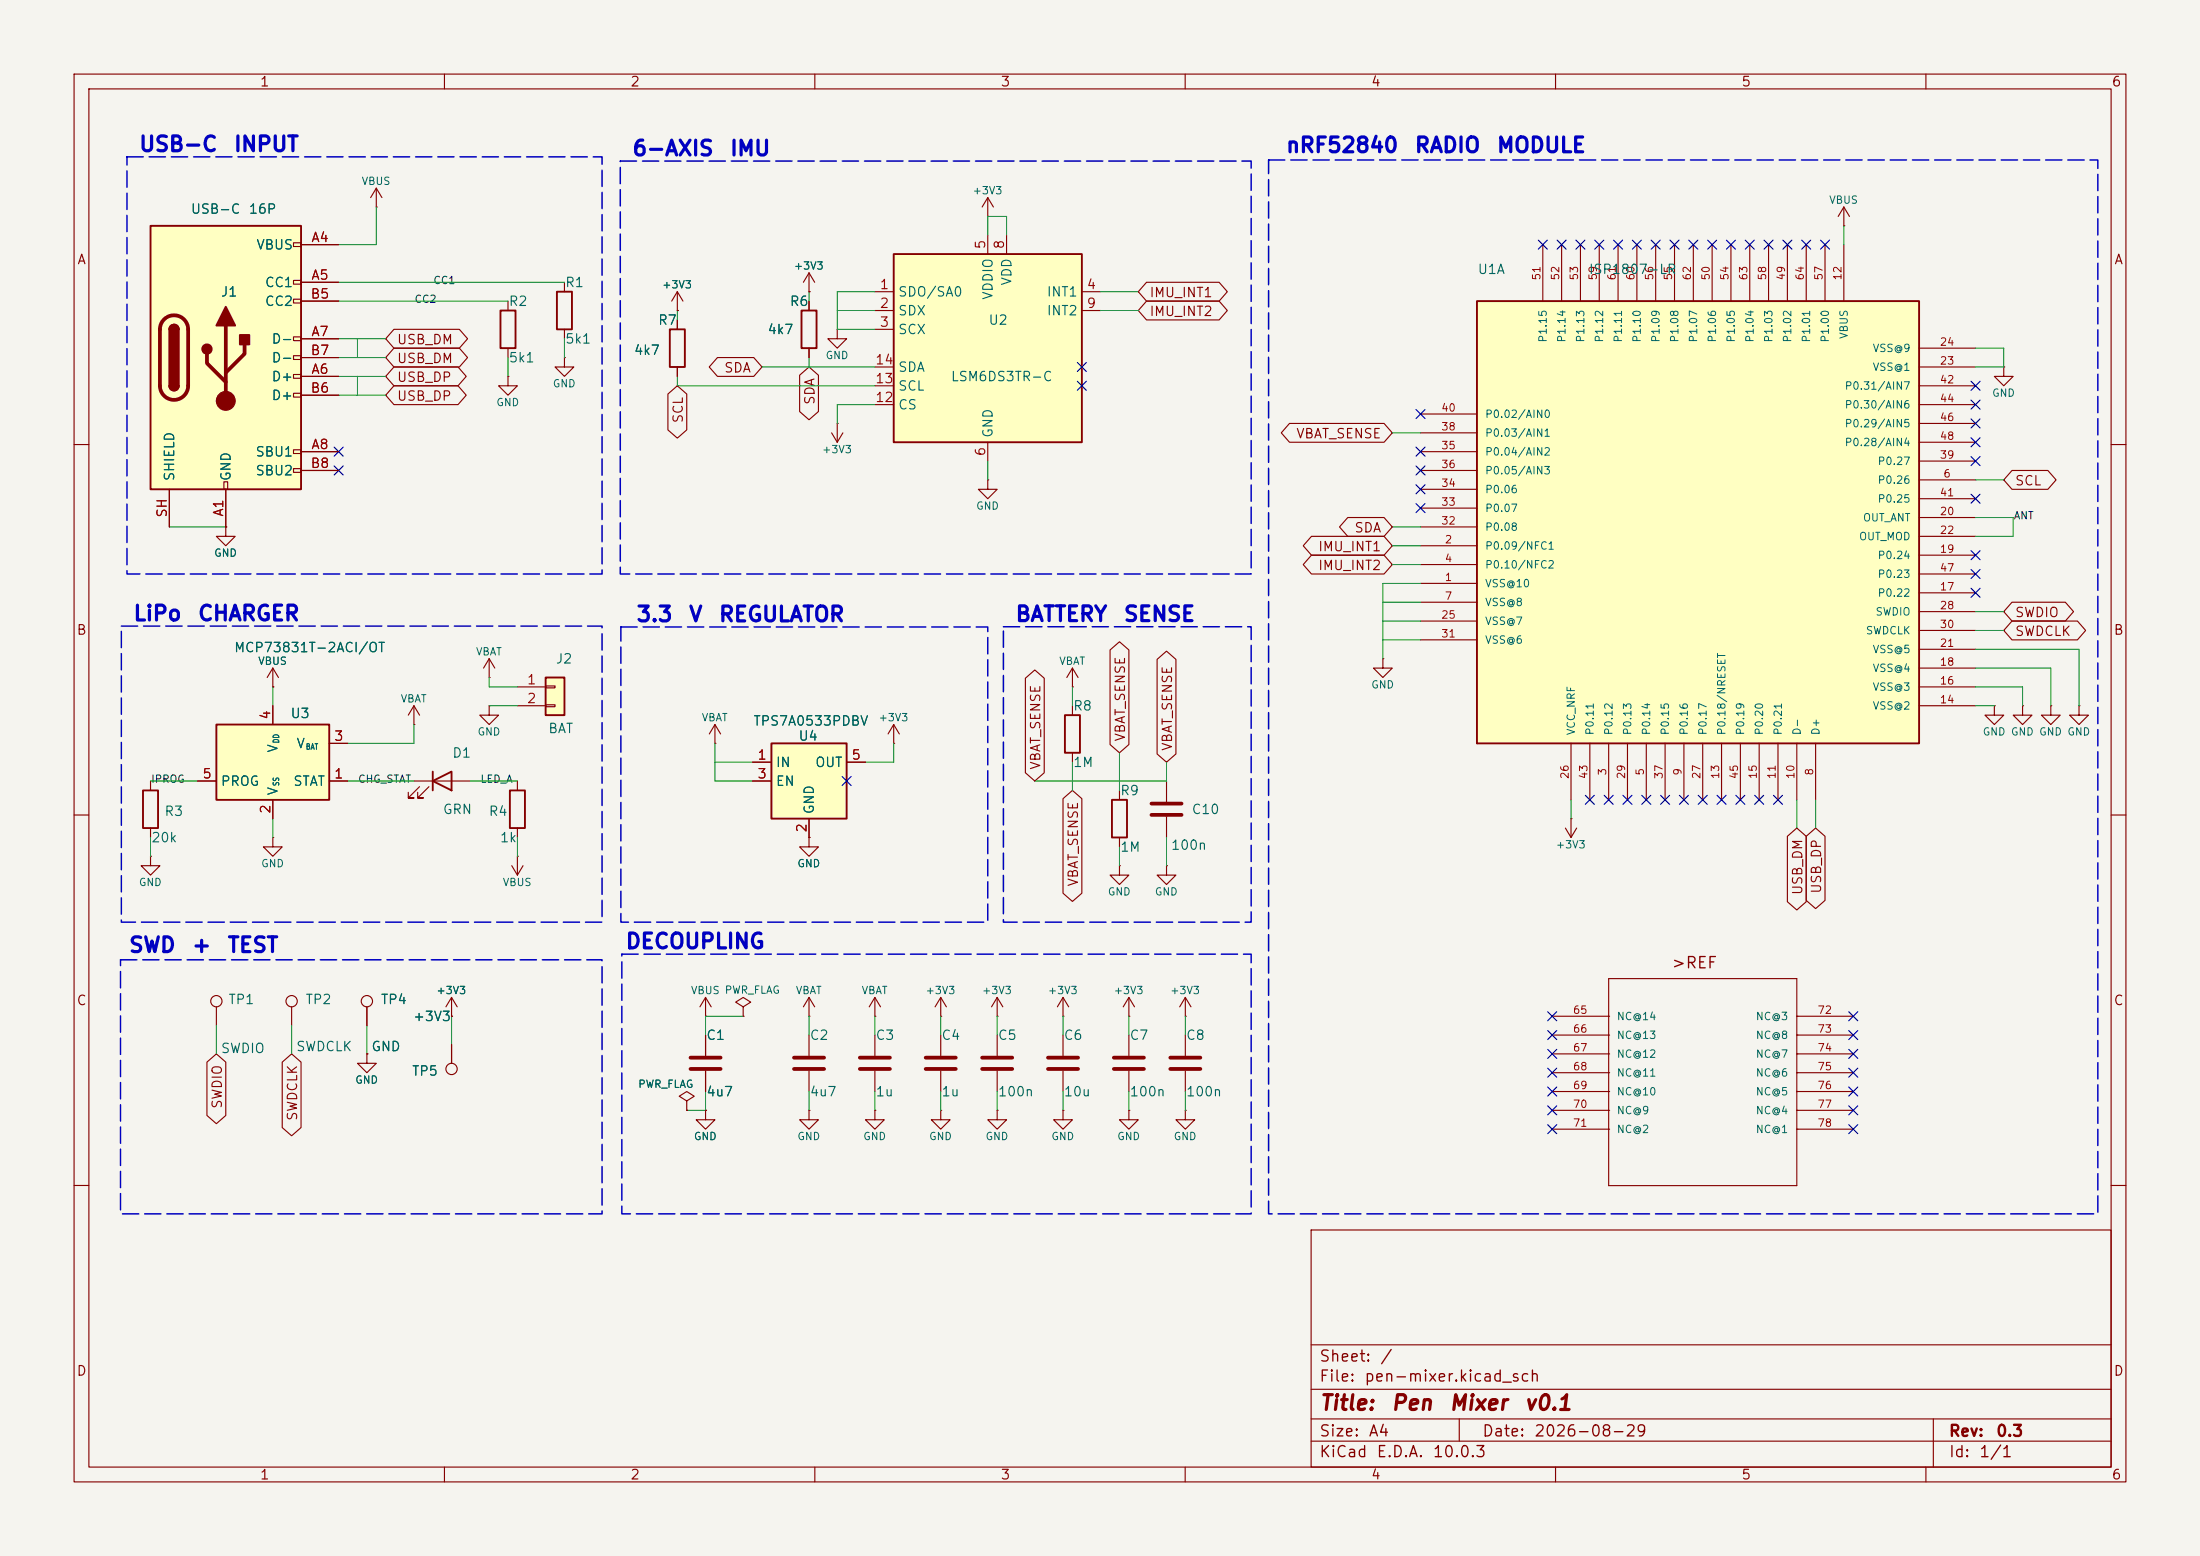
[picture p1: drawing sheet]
<svg xmlns="http://www.w3.org/2000/svg" width="297mm" height="210mm" viewBox="0 0 297 210" stroke-linecap="round" stroke-linejoin="round" font-family="sans-serif">
<path d="M0 0h297v210h-297z" fill="#f5f4ef" stroke="#f5f4ef" stroke-width=".14"/>
<g fill="none" stroke="#840000" stroke-width=".15">
<path d="M10 10h277v190h-277zM12 12h273v186h-273zM60 10v2M110 10v2M160 10v2M210 10v2M260 10v2M10 60h2M285 60h2M66 91.4h.1M66 88.9l-.7 1.3M66 88.9l.8 1.3"/>
<path d="M66 88.9v2.5M120.6 97.8l-.7 1.3M120.6 97.8l.8 1.3M120.6 97.8v2.5M10 110h2M55.9 105.4h7.6M56.6 106.2l-1.5 1.5h.8h-.8v-.8M57.9 106.2l-1.5 1.5h.7h-.7v-.8M69.1 116.8l.7 1.3M69.8 115.6h.1M69.8 105.4v1.3M69.8 111.8v1.2"/>
<path d="M69.8 115.6v2.5M70.6 116.8l-.8 1.3M120.6 100.3h.1M285 110h2M29.2 135.9v2.5M39.4 135.9v2.5M118.1 137.2h.1M118.1 134.6l-.8 1.3M118.1 134.6l.8 1.3M118.1 134.6v2.6M10 160h2M177 166h108v32h-108z"/>
<path d="M285 160h2M60 198v2M110 198v2M160 198v2M177 194.5h108M177 191.5h108M177 187.5h108M177 181.5h108M197 191.5v3M210 198v2M260 198v2M261 191.5v6.5"/>
<circle cx="29.2" cy="135.1" r=".76"/>
<circle cx="39.4" cy="135.1" r=".76"/>
</g>
<path d="M58.4 105.4l2.6-1.3v2.6zM58.4 104.1v2.6M68.8 106.7h2.1v5.1h-2.1z" fill="none" stroke="#840000" stroke-width=".25"/>
<path d="M73.7 91.4h2.5v5.1h-2.5z" fill="#ffffc2"/>
<path d="M73.7 91.4h2.5v5.1h-2.5z" fill="none" stroke="#840000" stroke-width=".25"/>
<g fill="none" stroke="#840000" stroke-width=".15">
<path d="M248.9 30.5h.1M248.9 27.9l-.7 1.3M248.9 27.9l.8 1.3M248.9 27.9v2.6M55.9 97.8h.1M55.9 95.3l-.8 1.2M55.9 95.3l.7 1.2M55.9 95.3v2.5M66 95.3v1.2h1.3l-1.3 1.3-1.2-1.3h1.2M66 95.3h.1M69.8 92.7h3.9M69.8 95.3h3.9"/>
<path d="M73.7 92.6h1.2v.2h-1.2zM73.7 95.1h1.2v.3h-1.2z"/>
</g>
<path d="M199.4 40.6h59.7v59.7h-59.7z" fill="#ffffc2"/>
<path d="M199.4 40.6h59.7v59.7h-59.7zM19.3 106.7h2v5.1h-2z" fill="none" stroke="#840000" stroke-width=".25"/>
<g fill="none" stroke="#840000" stroke-width=".15">
<path d="M208.3 33v7.6M210.8 33v7.6M213.4 33v7.6M215.9 33v7.6M218.4 33v7.6M221 33v7.6M223.5 33v7.6M226.1 33v7.6M228.6 33v7.6M231.1 33v7.6M233.7 33v7.6M236.2 33v7.6"/>
<path d="M238.8 33v7.6M241.3 33v7.6M243.8 33v7.6M246.4 33v7.6M248.9 33v7.6M191.8 58.4h7.6M191.8 55.9h7.6M259.1 49.5h7.6M259.1 47h7.6M259.1 52.1h7.6M259.1 54.6h7.6M259.1 57.2h7.6"/>
<path d="M259.1 59.7h7.6M191.8 78.7h7.6M191.8 73.7h7.6M191.8 76.2h7.6M191.8 71.1h7.6M191.8 68.6h7.6M191.8 66h7.6M191.8 61h7.6M191.8 63.5h7.6M259.1 64.8h7.6M259.1 74.9h7.6M259.1 69.9h7.6"/>
<path d="M259.1 72.4h7.6M259.1 62.2h7.6M259.1 67.3h7.6M259.1 77.5h7.6M36.8 92.7h.1M36.8 90.2l-.7 1.2M36.8 90.2l.8 1.2M36.8 90.2v2.5M191.8 81.3h7.6M191.8 83.8h7.6M191.8 86.4h7.6M259.1 95.3h7.6"/>
<path d="M259.1 92.7h7.6M259.1 80h7.6M259.1 90.2h7.6M259.1 87.6h7.6M259.1 82.6h7.6M259.1 85.1h7.6M20.3 115.6v1.2h1.3l-1.3 1.3-1.3-1.3h1.3M20.3 115.6h.1M20.3 105.4v1.3M20.3 111.8v1.2M36.8 113v1.3h1.3l-1.3 1.3-1.2-1.3h1.2M36.8 113h.1"/>
<path d="M212.1 100.3v7.7M214.6 100.3v7.7M217.2 100.3v7.7M219.7 100.3v7.7M222.2 100.3v7.7M224.8 100.3v7.7M227.3 100.3v7.7M229.9 100.3v7.7M232.4 100.3v7.7M234.9 100.3v7.7M237.5 100.3v7.7M240 100.3v7.7"/>
<path d="M242.6 100.3v7.7M245.1 100.3v7.7"/>
</g>
<path d="M29.2 97.8h15.2v10.2h-15.2z" fill="#ffffc2"/>
<path d="M90.4 44.5h2.1v5h-2.1zM108.2 41.9h2v5.1h-2zM29.2 97.8h15.2v10.2h-15.2z" fill="none" stroke="#840000" stroke-width=".25"/>
<g fill="none" stroke="#840000" stroke-width=".15">
<path d="M91.4 39.4v2.5M91.4 39.4l-.7 1.2M91.4 39.4l.8 1.2M109.2 39.4h.1M109.2 36.8v2.6M109.2 36.8l-.7 1.3M109.2 36.8l.8 1.3M91.4 41.9h.1M91.4 43.2v1.3M91.4 49.5v1.3M109.2 40.6v1.3M109.2 47v1.3"/>
<path d="M112.3 58.4l.7 1.3M113 44.5v1.2h1.3l-1.3 1.3-1.2-1.3h1.2M113 44.5h.1M113 57.2h.1M113 57.2v2.5M113.8 58.4l-.8 1.3M270.5 49.5v1.3h1.3l-1.3 1.3-1.3-1.3h1.3M270.5 49.5h.1M133.3 64.8v1.2h1.3l-1.3 1.3-1.2-1.3h1.2M133.3 64.8h.1M36.8 95.3v2.5M186.7 88.9v1.3h1.3l-1.3 1.2-1.3-1.2h1.3"/>
<path d="M186.7 88.9h.1M269.2 95.3v1.2h1.3l-1.3 1.3-1.2-1.3h1.2M269.2 95.3h.1M273 95.3v1.2h1.3l-1.3 1.3-1.2-1.3h1.2M273 95.3h.1M280.7 95.3v1.2h1.2l-1.2 1.3-1.3-1.3h1.3M280.7 95.3h.1M26.7 105.4h2.5M36.8 108v2.5M44.4 105.4h2.6M44.4 100.3h2.6M61 137.2h.1"/>
<path d="M61 134.6l-.8 1.3M61 134.6l.7 1.3M61 134.6v2.6M61 141v2.5"/>
<circle cx="61" cy="144.3" r=".76"/>
</g>
<path d="M120.6 34.3h25.4v25.4h-25.4z" fill="#ffffc2"/>
<path d="M75.2 39.4h2v5.1h-2zM120.6 34.3h25.4v25.4h-25.4zM67.6 41.9h2v5.1h-2z" fill="none" stroke="#840000" stroke-width=".25"/>
<g fill="none" stroke="#840000" stroke-width=".15">
<path d="M50.8 27.9h.1M50.8 25.4l-.8 1.3M50.8 25.4l.8 1.3M50.8 25.4v2.5M76.2 38.1v1.3M118.1 39.4h2.5M133.3 29.2h.1M133.3 26.7v2.5M133.3 31.8v2.5M133.3 26.7l-.7 1.2M133.3 26.7l.8 1.2M135.9 31.8v2.5"/>
<path d="M146 39.4h2.6M68.6 50.8v1.3h1.2l-1.2 1.2-1.3-1.2h1.3M68.6 50.8h.1M68.6 40.6v1.3M68.6 47v1.3M76.2 48.3v1.2h1.3l-1.3 1.3-1.3-1.3h1.3M76.2 48.3h.1M76.2 44.5v1.2M118.1 41.9h2.5M118.1 44.5h2.5M118.1 54.6h2.5M118.1 52.1h2.5"/>
<path d="M118.1 49.5h2.5M133.3 59.7v2.5M146 41.9h2.6M30.5 71.1v1.3h1.2l-1.2 1.3-1.3-1.3h1.3M30.5 71.1h.1M276.9 95.3v1.2h1.2l-1.2 1.3-1.3-1.3h1.3M276.9 95.3h.1M211.3 111.8l.8 1.2M212.1 110.5h.1M212.1 110.5v2.5M212.9 111.8l-.8 1.2M49.5 135.9v2.5"/>
<path d="M109.2 137.2h.1M109.2 134.6l-.7 1.3M109.2 134.6l.8 1.3M109.2 134.6v2.6M127 137.2h.1M127 134.6v2.6M127 139.7v2.8M127 134.6l-.8 1.3M127 134.6l.8 1.3M134.6 137.2h.1M134.6 134.6v2.6M134.6 139.7v2.8"/>
<path d="M134.6 134.6l-.7 1.3M134.6 134.6l.8 1.3M209.5 137.2h7.7M209.5 139.7h7.7M217.2 137.2h.1M217.2 139.7h.1M217.2 132.1h25.4v27.9h-25.4zM242.6 137.2h.1M242.6 139.7h.1M242.6 137.2h7.6M242.6 139.7h7.6M49.5 142.2v1.3h1.3l-1.3 1.3-1.2-1.3h1.2"/>
<path d="M49.5 142.2h.1M127 149.9v1.2h1.3l-1.3 1.3-1.3-1.3h1.3M127 149.9h.1M127 144.5v2.8M134.6 149.9v1.2h1.3l-1.3 1.3-1.3-1.3h1.3M134.6 149.9h.1M134.6 144.5v2.8M209.5 142.2h7.7M209.5 144.8h7.7M209.5 147.3h7.7M209.5 149.9h7.7M209.5 152.4h7.7"/>
<path d="M217.2 142.2h.1M217.2 144.8h.1M217.2 147.3h.1M217.2 149.9h.1M217.2 152.4h.1M242.6 142.2h.1M242.6 144.8h.1M242.6 147.3h.1M242.6 149.9h.1M242.6 152.4h.1M242.6 142.2h7.6M242.6 144.8h7.6"/>
<path d="M242.6 147.3h7.6M242.6 149.9h7.6M242.6 152.4h7.6"/>
<circle cx="49.5" cy="135.1" r=".76"/>
</g>
<path d="M125 142.7h4M125 144.3h4M132.6 142.7h4.1M132.6 144.3h4.1" fill="none" stroke="#840000" stroke-width=".51"/>
<path d="M20.3 30.5h20.3v35.5h-20.3z" fill="#ffffc2"/>
<g fill="none" stroke="#840000" stroke-width=".15">
<path d="M39.6 32.8h1v.5h-1zM39.6 37.8h1v.6h-1zM40.6 33h5.1M40.6 38.1h5.1M39.6 40.4h1v.5h-1zM39.6 45.5h1v.5h-1zM39.6 48h1v.5h-1zM39.6 50.5h1v.6h-1zM39.6 53.1h1v.5h-1zM40.6 50.8h5.1M40.6 45.7h5.1M40.6 40.6h5.1"/>
<path d="M40.6 53.3h5.1M40.6 48.3h5.1M22.9 66v5.1M30.2 65h.5v1h-.5zM30.5 66v5.1M39.6 60.7h1v.5h-1zM39.6 63.2h1v.6h-1zM40.6 61h5.1M40.6 63.5h5.1M96.5 97.8l-.7 1.3M96.5 97.8l.8 1.3M96.5 97.8v2.5"/>
<path d="M144.8 92.7h.1M144.8 90.2l-.8 1.2M144.8 90.2l.7 1.2M144.8 90.2v2.5M144.8 95.3v1.2M96.5 100.3h.1M109.2 113v1.3h1.3l-1.3 1.3-1.3-1.3h1.3M109.2 113h.1M144.8 101.6v1.3M151.1 116.8v1.3h1.3l-1.3 1.3-1.2-1.3h1.2M151.1 116.8h.1M151.1 106.7v1.3"/>
<path d="M151.1 113v1.3M157.5 116.8v1.3h1.2l-1.2 1.3-1.3-1.3h1.3M157.5 116.8h.1M157.5 105.4v2.8M157.5 110.2v2.8M95.2 137.2h.1M95.2 134.6l-.7 1.3M95.2 134.6l.8 1.3M95.2 134.6v2.6M95.2 139.7v2.8M100.3 135.9l1-.6-1-.7-1 .7 1 .6v1.3M100.3 137.2h.1"/>
<path d="M109.2 139.7v2.8M118.1 139.7v2.8M143.5 137.2h.1M143.5 134.6l-.8 1.3M143.5 134.6l.8 1.3M143.5 134.6v2.6M143.5 139.7v2.8M152.4 137.2h.1M152.4 134.6l-.8 1.3M152.4 134.6l.8 1.3M152.4 134.6v2.6M152.4 139.7v2.8"/>
<path d="M160 137.2h.1M160 134.6v2.6M160 139.7v2.8M160 134.6l-.7 1.3M160 134.6l.8 1.3M92.7 148.6l1-.6-1-.7-1 .7 1 .6v1.3M92.7 149.9h.1M95.2 149.9v1.2h1.3l-1.3 1.3-1.2-1.3h1.2M95.2 149.9h.1M95.2 144.5v2.8M109.2 149.9v1.2h1.3l-1.3 1.3-1.3-1.3h1.3M109.2 149.9h.1"/>
<path d="M109.2 144.5v2.8M118.1 149.9v1.2h1.3l-1.3 1.3-1.3-1.3h1.3M118.1 149.9h.1M118.1 144.5v2.8M143.5 149.9v1.2h1.3l-1.3 1.3-1.3-1.3h1.3M143.5 149.9h.1M143.5 144.5v2.8M152.4 149.9v1.2h1.3l-1.3 1.3-1.3-1.3h1.3M152.4 149.9h.1M152.4 144.5v2.8M160 149.9v1.2h1.3l-1.3 1.3-1.3-1.3h1.3M160 149.9h.1"/>
<path d="M160 144.5v2.8"/>
</g>
<path d="M20.3 30.5h20.3v35.5h-20.3zM22.9 44.5a.64 .64 0 0 1 .6-.7 .64 .64 0 0 1 .6 .7M22.9 52.1a.64 .64 0 0 0 .6 .6 .64 .64 0 0 0 .6-.6M143.8 96.5h2v5.1h-2zM150.1 108h2v5h-2z" fill="none" stroke="#840000" stroke-width=".25"/>
<g fill="none" stroke="#840000" stroke-width=".51">
<path d="M22.1 43.1a1.9 1.9 0 0 1 2.1-.4 1.9 1.9 0 0 1 1.2 1.8v7.6a1.91 1.91 0 0 1-1.9 1.9 1.91 1.91 0 0 1-1.9-1.9v-7.6a1.9 1.9 0 0 1 .5-1.4zM27.9 47.8v1.2l2.6 2.6M30.5 43.9v10.2M33 46.5v1.3l-2.5 2.5M155.4 108.5h4.1M155.4 110h4.1M93.2 142.7h4.1M93.2 144.3h4.1M107.2 142.7h4.1M107.2 144.3h4.1M116.1 142.7h4M116.1 144.3h4"/>
<path d="M141.5 142.7h4M141.5 144.3h4M150.4 142.7h4M150.4 144.3h4M158 142.7h4.1M158 144.3h4.1"/>
</g>
<g fill="#840000" stroke="#840000" stroke-width=".25">
<path d="M22.9 44.5h1.2v7.6h-1.2z"/>
<path d="M23 44a.64 .64 0 0 1 .7-.1 .64 .64 0 0 1 .4 .6h-1.2z"/>
<path d="M22.9 52.1h1.2a.64 .64 0 0 1-.6 .6 .64 .64 0 0 1-.6-.6z"/>
<path d="M30.5 41.4l1.2 2.5h-2.5z"/>
<path d="M32.4 45.2h1.3v1.3h-1.3z"/>
<circle cx="27.9" cy="47.1" r=".63"/>
</g>
<circle cx="30.5" cy="54.1" r="1.27" fill="#840000" stroke="#840000" stroke-width=".15"/>
<path d="M104.1 100.3h10.2v10.2h-10.2z" fill="#ffffc2"/>
<path d="M104.1 100.3h10.2v10.2h-10.2z" fill="none" stroke="#840000" stroke-width=".25"/>
<g fill="none" stroke="#840000" stroke-width=".15">
<path d="M40.6 33h5.1M40.6 38.1h5.1M109.2 39.4h.1M154.8 38.1h9.8l1.1 1.3-1.1 1.2h-9.8l-1.1-1.2zM40.6 50.8h5.1M40.6 45.7h5.1M40.6 40.6h5.1M40.6 53.3h5.1M40.6 48.3h5.1M53.2 52.1h8.6l1.1 1.2-1.1 1.3h-8.6l-1.1-1.3zM53.2 49.5h8.6l1.1 1.3-1.1 1.3h-8.6l-1.1-1.3zM53.2 47h8.8l1.1 1.3-1.1 1.2h-8.8l-1.1-1.2z"/>
<path d="M53.2 44.4h8.8l1.1 1.3-1.1 1.3h-8.8l-1.1-1.3zM90.2 53.2l1.2-1.1 1.3 1.1v4.8l-1.3 1.1-1.2-1.1zM91.4 41.9h.1M91.4 43.2v1.3M91.4 49.5v1.3M96.9 48.3h4.9l1.1 1.2-1.1 1.3h-4.9l-1.2-1.3zM107.9 50.6l1.3-1.1 1.3 1.1v4.9l-1.3 1.2-1.3-1.2zM109.2 40.6v1.3M109.2 47v1.3M154.8 40.6h9.8l1.1 1.3-1.1 1.3h-9.8l-1.1-1.3zM174.1 57.1h12.7l1.2 1.3-1.2 1.3h-12.7l-1.1-1.3zM22.9 66v5.1"/>
<path d="M30.5 71.1h.1M30.5 66v5.1M40.6 61h5.1M40.6 63.5h5.1M177 72.4h9.8l1.2 1.3-1.2 1.2h-9.8l-1.1-1.2zM177 74.9h9.8l1.2 1.3-1.2 1.3h-9.8l-1.1-1.3zM181.9 69.8h4.9l1.2 1.3-1.2 1.3h-4.9l-1.1-1.3zM271.6 63.5h4.9l1.1 1.3-1.1 1.2h-4.9l-1.1-1.2zM36.8 92.7h.1M36.8 95.3v2.5M138.4 91.5l1.3-1.1 1.3 1.1v12.8l-1.3 1.1-1.3-1.1zM149.9 87.7l1.2-1.1 1.3 1.1v12.8l-1.3 1.1-1.2-1.1z"/>
<path d="M156.2 89l1.3-1.1 1.3 1.1v12.8l-1.3 1.1-1.3-1.1zM271.6 83.8h8.9l1.1 1.3-1.1 1.3h-8.9l-1.1-1.3zM271.6 81.3h7.2l1.1 1.3-1.1 1.2h-7.2l-1.1-1.2zM26.7 105.4h2.5M36.8 108v2.5M44.4 105.4h2.6M44.4 100.3h2.6M101.6 102.9h2.5M101.6 105.4h2.5M109.2 113h.1M109.2 110.5v2.5M114.3 102.9h2.5"/>
<path d="M143.5 107.8l1.3-1.1 1.3 1.1v12.8l-1.3 1.1-1.3-1.1zM241.3 112.9l1.3-1.1 1.2 1.1v8.8l-1.2 1.1-1.3-1.1zM243.8 112.9l1.3-1.1 1.3 1.1v8.6l-1.3 1.1-1.3-1.1zM49.5 135.9v2.5M61 137.2h.1M95.2 139.7v2.8M27.9 143.4l1.3-1.2 1.3 1.2v7.2l-1.3 1.1-1.3-1.1zM38.1 143.4l1.3-1.2 1.2 1.2v8.8l-1.2 1.1-1.3-1.1zM49.5 142.2h.1M61 141v2.5M92.7 149.9h.1M95.2 149.9h.1"/>
<path d="M95.2 144.5v2.8"/>
</g>
<g fill="none" stroke="#009600" stroke-width=".14">
<path d="M45.7 38.1h30.5M50.8 27.9v5.1h-5.1M109.2 39.4v1.2M118.1 39.4h-5.1v5.1h5.1M133.3 31.8v-2.6h2.6v2.6M148.6 39.4h5.1M248.9 30.5v2.5M45.7 45.7h6.4M45.7 53.3h6.4M45.7 48.3h6.4M45.7 50.8h6.4M45.7 40.6h22.9"/>
<path d="M48.3 45.7v2.6M48.3 50.8v2.5M68.6 48.3v2.5M76.2 45.7v2.6M91.4 41.9v1.3M91.4 50.8v1.3h26.7M102.9 49.5h15.2M109.2 48.3v1.2M113 41.9h5.1M118.1 54.6h-5.1v2.6M148.6 41.9h5.1M188 58.4h3.8"/>
<path d="M266.7 47h3.8v2.5h-3.8M22.9 71.1h7.6M133.3 62.2v2.6M188 71.1h3.8M188 73.7h3.8M188 76.2h3.8M191.8 78.7h-5.1v10.2M266.7 69.9h5.1v2.5h-5.1M266.7 64.8h3.8M36.8 92.7v2.6M55.9 97.8v2.5h-8.9M66 95.3h3.8"/>
<path d="M66 91.4v1.3h3.8M144.8 92.7v2.6M186.7 86.4h5.1M186.7 81.3h5.1M186.7 83.8h5.1M266.7 85.1h3.8M266.7 87.6h14v7.7M266.7 90.2h10.2v5.1M266.7 95.3h2.5M266.7 92.7h6.3v2.6M266.7 82.6h3.8M20.3 105.4h6.4"/>
<path d="M20.3 113v2.6M36.8 110.5v2.5M47 105.4h8.9M63.5 105.4h6.3M69.8 113v2.6M96.5 100.3v5.1h5.1M96.5 102.9h5.1M120.6 100.3v2.6h-3.8M144.8 102.9v3.8M151.1 101.6v5.1M151.1 114.3v2.5M157.5 102.9v2.5h-17.8"/>
<path d="M157.5 113v3.8M212.1 108v2.5M242.6 108v3.8M245.1 108v3.8M29.2 138.4v3.8M39.4 138.4v3.8M49.5 138.4v3.8M61 137.2v3.8M100.3 137.2h-5.1v2.5M109.2 137.2v2.5M118.1 137.2v2.5M127 137.2v2.5"/>
<path d="M134.6 137.2v2.5M143.5 137.2v2.5M152.4 137.2v2.5M160 137.2v2.5M95.2 147.3v2.6h-2.5M109.2 147.3v2.6M118.1 147.3v2.6M127 147.3v2.6M134.6 147.3v2.6M143.5 147.3v2.6M152.4 147.3v2.6M160 147.3v2.6"/>
</g>
<g fill="none" stroke="#000084" stroke-width=".15">
<path d="M207.7 32.4l1.2 1.2M208.9 32.4l-1.2 1.2M210.2 32.4l1.2 1.2M211.4 32.4l-1.2 1.2M212.8 32.4l1.2 1.2M214 32.4l-1.2 1.2M215.3 32.4l1.2 1.2M216.5 32.4l-1.2 1.2M217.8 32.4l1.2 1.2M219 32.4l-1.2 1.2M220.4 32.4l1.2 1.2M221.6 32.4l-1.2 1.2"/>
<path d="M222.9 32.4l1.2 1.2M224.1 32.4l-1.2 1.2M225.5 32.4l1.2 1.2M226.7 32.4l-1.2 1.2M228 32.4l1.2 1.2M229.2 32.4l-1.2 1.2M230.5 32.4l1.2 1.2M231.7 32.4l-1.2 1.2M233.1 32.4l1.2 1.2M234.3 32.4l-1.2 1.2M235.6 32.4l1.2 1.2M236.8 32.4l-1.2 1.2"/>
<path d="M238.2 32.4l1.2 1.2M239.4 32.4l-1.2 1.2M240.7 32.4l1.2 1.2M241.9 32.4l-1.2 1.2M243.2 32.4l1.2 1.2M244.4 32.4l-1.2 1.2M245.8 32.4l1.2 1.2M247 32.4l-1.2 1.2M145.4 48.9l1.3 1.2M145.4 51.5l1.3 1.2M146.7 48.9l-1.3 1.2M146.7 51.5l-1.3 1.2"/>
<path d="M191.2 55.3l1.2 1.2M192.4 55.3l-1.2 1.2M266.1 54l1.2 1.2M266.1 51.5l1.2 1.2M266.1 59.1l1.2 1.2M266.1 56.5l1.2 1.3M267.3 54l-1.2 1.2M267.3 51.5l-1.2 1.2M267.3 59.1l-1.2 1.2M267.3 56.5l-1.2 1.3M45.1 60.4l1.2 1.2M45.1 62.9l1.2 1.2"/>
<path d="M46.3 60.4l-1.2 1.2M46.3 62.9l-1.2 1.2M191.2 68l1.2 1.2M191.2 60.4l1.2 1.2M191.2 65.4l1.2 1.2M191.2 62.9l1.2 1.2M192.4 68l-1.2 1.2M192.4 60.4l-1.2 1.2M192.4 65.4l-1.2 1.2M192.4 62.9l-1.2 1.2M266.1 76.9l1.2 1.2M266.1 74.3l1.2 1.2"/>
<path d="M266.1 61.6l1.2 1.2M266.1 66.7l1.2 1.2M266.1 79.4l1.2 1.2M267.3 76.9l-1.2 1.2M267.3 74.3l-1.2 1.2M267.3 61.6l-1.2 1.2M267.3 66.7l-1.2 1.2M267.3 79.4l-1.2 1.2M113.7 104.8l1.2 1.2M114.9 104.8l-1.2 1.2M214 107.3l1.2 1.3M215.2 107.3l-1.2 1.3"/>
<path d="M216.6 107.3l1.2 1.3M217.8 107.3l-1.2 1.3M219.1 107.3l1.2 1.3M220.3 107.3l-1.2 1.3M221.6 107.3l1.3 1.3M222.9 107.3l-1.3 1.3M224.2 107.3l1.2 1.3M225.4 107.3l-1.2 1.3M226.7 107.3l1.2 1.3M227.9 107.3l-1.2 1.3M229.3 107.3l1.2 1.3M230.5 107.3l-1.2 1.3"/>
<path d="M231.8 107.3l1.2 1.3M233 107.3l-1.2 1.3M234.3 107.3l1.3 1.3M235.6 107.3l-1.3 1.3M236.9 107.3l1.2 1.3M238.1 107.3l-1.2 1.3M239.4 107.3l1.2 1.3M240.6 107.3l-1.2 1.3M208.9 136.6l1.3 1.2M208.9 139.1l1.3 1.2M210.2 136.6l-1.3 1.2M210.2 139.1l-1.3 1.2"/>
<path d="M249.6 139.1l1.2 1.2M249.6 136.6l1.2 1.2M250.8 139.1l-1.2 1.2M250.8 136.6l-1.2 1.2M208.9 144.2l1.3 1.2M208.9 149.3l1.3 1.2M208.9 141.6l1.3 1.2M208.9 146.7l1.3 1.2M208.9 151.8l1.3 1.2M210.2 144.2l-1.3 1.2M210.2 149.3l-1.3 1.2M210.2 141.6l-1.3 1.2"/>
<path d="M210.2 146.7l-1.3 1.2M210.2 151.8l-1.3 1.2M249.6 144.2l1.2 1.2M249.6 141.6l1.2 1.2M249.6 146.7l1.2 1.2M249.6 151.8l1.2 1.2M249.6 149.3l1.2 1.2M250.8 144.2l-1.2 1.2M250.8 141.6l-1.2 1.2M250.8 146.7l-1.2 1.2M250.8 151.8l-1.2 1.2M250.8 149.3l-1.2 1.2"/>
</g>
<path d="M17.1 21.2h64.2v56.3h-64.2zM83.7 21.7h85.2v55.8h-85.2zM171.3 21.6h111.9v142.2h-111.9zM16.4 84.5h64.9v40h-64.9zM83.8 84.6h49.5v39.9h-49.5zM135.5 84.6h33.4v39.9h-33.4zM16.3 129.5h65v34.3h-65zM84 128.8h84.9v35h-84.9z" fill="none" stroke="#0000c2" stroke-width=".2" stroke-dasharray="2.2 .8"/>
<g font-size="2" fill="#0000c2">
<text x="18.6" y="21">USB-C</text>
<text x="31.4" y="21">INPUT</text>
<text x="85.2" y="21.5">6-AXIS</text>
<text x="98.4" y="21.5">IMU</text>
<text x="173.5" y="21.1">nRF52840</text>
<text x="190.9" y="21.1">RADIO</text>
<text x="201.9" y="21.1">MODULE</text>
<text x="17.9" y="84.3">LiPo</text>
<text x="26.6" y="84.3">CHARGER</text>
<text x="85.8" y="84.4">3.3</text>
<text x="92.9" y="84.4">V</text>
<text x="96.9" y="84.4">REGULATOR</text>
<text x="137" y="84.4">BATTERY</text>
<text x="151.6" y="84.4">SENSE</text>
<text x="17.3" y="129">SWD</text>
<text x="25.8" y="129">+</text>
<text x="30.6" y="129">TEST</text>
<text x="84.3" y="128.5">DECOUPLING</text>
</g>
<g font-size="2" fill="#840000">
<text x="178" y="190.8">Title:</text>
<text x="187.7" y="190.8">Pen</text>
<text x="195.5" y="190.8">Mixer</text>
<text x="205.6" y="190.8">v0.1</text>
</g>
<g font-size="1.5" fill="#840000">
<text x="225.6" y="131.1">&gt;REF</text>
<text x="178" y="184.2">Sheet:</text>
<text x="186.2" y="184.2">/</text>
<text x="178" y="186.9">File:</text>
<text x="184.1" y="186.9">pen-mixer.kicad_sch</text>
<text x="178" y="197.1">KiCad</text>
<text x="178" y="194.3">Size:</text>
<text x="184.7" y="194.3">A4</text>
<text x="185.7" y="197.1">E.D.A.</text>
<text x="193.3" y="197.1">10.0.3</text>
<text x="200" y="194.3">Date:</text>
<text x="207" y="194.3">2026-08-29</text>
<text x="263" y="194.3">Rev:</text>
<text x="263" y="197.1">Id:</text>
<text x="267.1" y="197.1">1/1</text>
<text x="269.4" y="194.3">0.3</text>
</g>
<g font-size="1.3" fill="#840000">
<text x="35" y="12">1</text>
<text x="85" y="12">2</text>
<text x="135" y="12">3</text>
<text x="185" y="12">4</text>
<text x="235" y="12">5</text>
<text x="285" y="12">6</text>
<text x="10.3" y="36">A</text>
<text x="285.3" y="36">A</text>
<text x="155.1" y="40.4">IMU_INT1</text>
<text x="53.5" y="46.8">USB_DM</text>
<text x="155.1" y="43">IMU_INT2</text>
<text x="53.5" y="51.9">USB_DP</text>
<text x="53.5" y="49.3">USB_DM</text>
<text x="97.7" y="50.6">SDA</text>
<text x="53.5" y="54.4">USB_DP</text>
<text x="92.5" y="57.2" transform="rotate(-90 92.5 57.2)">SCL</text>
<text x="110.3" y="54.7" transform="rotate(-90 110.3 54.7)">SDA</text>
<text x="174.9" y="59.5">VBAT_SENSE</text>
<text x="271.9" y="65.8">SCL</text>
<text x="177.9" y="74.7">IMU_INT1</text>
<text x="177.9" y="77.3">IMU_INT2</text>
<text x="182.8" y="72.2">SDA</text>
<text x="271.9" y="83.6">SWDIO</text>
<text x="10.3" y="86">B</text>
<text x="271.9" y="86.2">SWDCLK</text>
<text x="285.3" y="86">B</text>
<text x="152.2" y="100.2" transform="rotate(-90 152.2 100.2)">VBAT_SENSE</text>
<text x="158.5" y="101.4" transform="rotate(-90 158.5 101.4)">VBAT_SENSE</text>
<text x="140.8" y="104" transform="rotate(-90 140.8 104)">VBAT_SENSE</text>
<text x="145.8" y="119.7" transform="rotate(-90 145.8 119.7)">VBAT_SENSE</text>
<text x="243.6" y="120.9" transform="rotate(-90 243.6 120.9)">USB_DM</text>
<text x="246.2" y="120.7" transform="rotate(-90 246.2 120.7)">USB_DP</text>
<text x="10.3" y="136">C</text>
<text x="285.3" y="136">C</text>
<text x="30.3" y="149.7" transform="rotate(-90 30.3 149.7)">SWDIO</text>
<text x="40.4" y="151.4" transform="rotate(-90 40.4 151.4)">SWDCLK</text>
<text x="10.3" y="186">D</text>
<text x="285.3" y="186">D</text>
<text x="35" y="200">1</text>
<text x="85" y="200">2</text>
<text x="135" y="200">3</text>
<text x="185" y="200">4</text>
<text x="235" y="200">5</text>
<text x="285" y="200">6</text>
</g>
<g font-size="1.3" fill="#006464">
<text x="25.7" y="29.2">USB-C</text>
<text x="33.5" y="29.2">16P</text>
<text x="34.5" y="34">VBUS</text>
<text x="29.7" y="40.3">J1</text>
<text x="35.7" y="39.1">CC1</text>
<text x="35.7" y="41.6">CC2</text>
<text x="68.6" y="41.6">R2</text>
<text x="76.2" y="39.1">R1</text>
<text x="106.5" y="41.6">R6</text>
<text x="121.2" y="40.3">SDO/SA0</text>
<text x="134.3" y="40.6" transform="rotate(-90 134.3 40.6)">VDDIO</text>
<text x="136.9" y="38.6" transform="rotate(-90 136.9 38.6)">VDD</text>
<text x="141.2" y="40.3">INT1</text>
<text x="199.4" y="37.3">U1A</text>
<text x="214.4" y="37.3">ISP1807-LR</text>
<text x="36.6" y="46.7">D-</text>
<text x="76.2" y="46.7">5k1</text>
<text x="88.7" y="44.2">R7</text>
<text x="103.5" y="45.4">4k7</text>
<text x="121.2" y="42.9">SDX</text>
<text x="121.2" y="45.4">SCX</text>
<text x="133.4" y="44.2">U2</text>
<text x="141.2" y="42.9">INT2</text>
<text x="36.6" y="51.8">D+</text>
<text x="36.6" y="49.2">D-</text>
<text x="68.6" y="49.2">5k1</text>
<text x="85.5" y="48.2">4k7</text>
<text x="121.2" y="53">SCL</text>
<text x="121.2" y="50.5">SDA</text>
<text x="128.3" y="51.8">LSM6DS3TR-C</text>
<text x="36.6" y="54.3">D+</text>
<text x="121.2" y="55.6">CS</text>
<text x="134.3" y="59.2" transform="rotate(-90 134.3 59.2)">GND</text>
<text x="23.8" y="65" transform="rotate(-90 23.8 65)">SHIELD</text>
<text x="31.5" y="65" transform="rotate(-90 31.5 65)">GND</text>
<text x="34.4" y="61.9">SBU1</text>
<text x="34.4" y="64.5">SBU2</text>
<text x="31.5" y="88.3">MCP73831T-2ACI/OT</text>
<text x="74.9" y="89.9">J2</text>
<text x="37.8" y="101.7" transform="rotate(-90 37.8 101.7)">V</text>
<text x="39.1" y="97.2">U3</text>
<text x="39.9" y="101.3">V</text>
<text x="73.9" y="99.3">BAT</text>
<text x="101.6" y="98.3">TPS7A0533PDBV</text>
<text x="107.7" y="100.3">U4</text>
<text x="144.8" y="96.2">R8</text>
<text x="29.7" y="106.4">PROG</text>
<text x="37.8" y="107.4" transform="rotate(-90 37.8 107.4)">V</text>
<text x="39.5" y="106.4">STAT</text>
<text x="61" y="102.6">D1</text>
<text x="104.6" y="103.8">IN</text>
<text x="104.6" y="106.4">EN</text>
<text x="110" y="103.8">OUT</text>
<text x="144.8" y="103.8">1M</text>
<text x="151.1" y="107.7">R9</text>
<text x="22.1" y="110.4">R3</text>
<text x="59.7" y="110.2">GRN</text>
<text x="65.9" y="110.4">R4</text>
<text x="110.2" y="110" transform="rotate(-90 110.2 110)">GND</text>
<text x="160.8" y="110.2">C10</text>
<text x="20.3" y="114">20k</text>
<text x="67.4" y="114">1k</text>
<text x="151.1" y="115.3">1M</text>
<text x="158" y="115">100n</text>
<text x="30.7" y="135.8">TP1</text>
<text x="41.2" y="135.8">TP2</text>
<text x="51.3" y="135.8">TP4</text>
<text x="29.7" y="142.4">SWDIO</text>
<text x="39.9" y="142.2">SWDCLK</text>
<text x="50" y="142.2">GND</text>
<text x="55.7" y="138.1">+3V3</text>
<text x="95.3" y="140.7">C1</text>
<text x="109.2" y="140.7">C2</text>
<text x="118.1" y="140.7">C3</text>
<text x="127" y="140.7">C4</text>
<text x="134.6" y="140.7">C5</text>
<text x="143.5" y="140.7">C6</text>
<text x="152.4" y="140.7">C7</text>
<text x="160" y="140.7">C8</text>
<text x="55.5" y="145.5">TP5</text>
<text x="95.3" y="148.3">4u7</text>
<text x="109.2" y="148.3">4u7</text>
<text x="118.1" y="148.3">1u</text>
<text x="127" y="148.3">1u</text>
<text x="134.6" y="148.3">100n</text>
<text x="143.5" y="148.3">10u</text>
<text x="152.4" y="148.3">100n</text>
<text x="160" y="148.3">100n</text>
</g>
<g font-size="1.3" fill="#a90000">
<text x="41.9" y="33">A4</text>
<text x="133.3" y="33.7" transform="rotate(-90 133.3 33.7)">5</text>
<text x="135.9" y="33.7" transform="rotate(-90 135.9 33.7)">8</text>
<text x="41.8" y="40.6">B5</text>
<text x="41.9" y="38.1">A5</text>
<text x="118.7" y="39.3">1</text>
<text x="118.7" y="41.9">2</text>
<text x="146.6" y="39.3">4</text>
<text x="146.6" y="41.9">9</text>
<text x="41.9" y="45.7">A7</text>
<text x="118.7" y="44.4">3</text>
<text x="41.8" y="53.3">B6</text>
<text x="41.8" y="48.2">B7</text>
<text x="41.9" y="50.8">A6</text>
<text x="118.1" y="52">13</text>
<text x="118.1" y="49.5">14</text>
<text x="118.1" y="54.6">12</text>
<text x="41.8" y="63.5">B8</text>
<text x="41.9" y="60.9">A8</text>
<text x="133.3" y="61.7" transform="rotate(-90 133.3 61.7)">6</text>
<text x="22.8" y="70" transform="rotate(-90 22.8 70)">SH</text>
<text x="30.5" y="69.8" transform="rotate(-90 30.5 69.8)">A1</text>
<text x="71" y="92.7">1</text>
<text x="71" y="95.2">2</text>
<text x="36.8" y="97.2" transform="rotate(-90 36.8 97.2)">4</text>
<text x="45" y="100.3">3</text>
<text x="27.2" y="105.4">5</text>
<text x="45" y="105.4">1</text>
<text x="102.2" y="102.8">1</text>
<text x="102.2" y="105.4">3</text>
<text x="114.9" y="102.8">5</text>
<text x="36.8" y="109.9" transform="rotate(-90 36.8 109.9)">2</text>
<text x="109.2" y="112.5" transform="rotate(-90 109.2 112.5)">2</text>
</g>
<g font-size="1" fill="#006464">
<text x="48.7" y="25.2">VBUS</text>
<text x="131.2" y="26.5">+3V3</text>
<text x="246.9" y="27.7">VBUS</text>
<text x="89.3" y="39.2">+3V3</text>
<text x="107.1" y="36.6">+3V3</text>
<text x="209.1" y="46.3" transform="rotate(-90 209.1 46.3)">P1.15</text>
<text x="211.6" y="46.3" transform="rotate(-90 211.6 46.3)">P1.14</text>
<text x="214.1" y="46.3" transform="rotate(-90 214.1 46.3)">P1.13</text>
<text x="216.7" y="46.3" transform="rotate(-90 216.7 46.3)">P1.12</text>
<text x="219.2" y="46.3" transform="rotate(-90 219.2 46.3)">P1.11</text>
<text x="221.8" y="46.3" transform="rotate(-90 221.8 46.3)">P1.10</text>
<text x="224.3" y="46.3" transform="rotate(-90 224.3 46.3)">P1.09</text>
<text x="226.8" y="46.3" transform="rotate(-90 226.8 46.3)">P1.08</text>
<text x="229.4" y="46.3" transform="rotate(-90 229.4 46.3)">P1.07</text>
<text x="231.9" y="46.3" transform="rotate(-90 231.9 46.3)">P1.06</text>
<text x="234.5" y="46.3" transform="rotate(-90 234.5 46.3)">P1.05</text>
<text x="237" y="46.3" transform="rotate(-90 237 46.3)">P1.04</text>
<text x="239.5" y="46.3" transform="rotate(-90 239.5 46.3)">P1.03</text>
<text x="242.1" y="46.3" transform="rotate(-90 242.1 46.3)">P1.02</text>
<text x="244.6" y="46.3" transform="rotate(-90 244.6 46.3)">P1.01</text>
<text x="247.2" y="46.3" transform="rotate(-90 247.2 46.3)">P1.00</text>
<text x="249.7" y="45.8" transform="rotate(-90 249.7 45.8)">VBUS</text>
<text x="252.7" y="47.8">VSS@9</text>
<text x="74.5" y="52.5">GND</text>
<text x="111.4" y="48.7">GND</text>
<text x="249" y="52.8">P0.31/AIN7</text>
<text x="252.7" y="50.3">VSS@1</text>
<text x="268.9" y="53.8">GND</text>
<text x="66.9" y="55.1">GND</text>
<text x="200.4" y="59.2">P0.03/AIN1</text>
<text x="200.4" y="56.7">P0.02/AIN0</text>
<text x="249" y="55.4">P0.30/AIN6</text>
<text x="249" y="57.9">P0.29/AIN5</text>
<text x="110.9" y="61.4">+3V3</text>
<text x="200.4" y="61.7">P0.04/AIN2</text>
<text x="200.4" y="64.3">P0.05/AIN3</text>
<text x="249" y="60.5">P0.28/AIN4</text>
<text x="253.4" y="65.5">P0.26</text>
<text x="253.4" y="63">P0.27</text>
<text x="131.7" y="69">GND</text>
<text x="200.4" y="71.9">P0.08</text>
<text x="200.4" y="69.4">P0.07</text>
<text x="200.4" y="66.8">P0.06</text>
<text x="251.4" y="70.6">OUT_ANT</text>
<text x="253.4" y="68.1">P0.25</text>
<text x="28.8" y="75.4">GND</text>
<text x="200.4" y="74.4">P0.09/NFC1</text>
<text x="200.4" y="77">P0.10/NFC2</text>
<text x="250.9" y="73.2">OUT_MOD</text>
<text x="253.4" y="75.7">P0.24</text>
<text x="200.4" y="79.5">VSS@10</text>
<text x="200.4" y="82.1">VSS@8</text>
<text x="253.1" y="83.3">SWDIO</text>
<text x="253.4" y="80.8">P0.22</text>
<text x="253.4" y="78.2">P0.23</text>
<text x="34.8" y="90">VBUS</text>
<text x="64.2" y="88.7">VBAT</text>
<text x="142.9" y="90">VBAT</text>
<text x="200.4" y="84.6">VSS@7</text>
<text x="200.4" y="87.1">VSS@6</text>
<text x="251.8" y="85.9">SWDCLK</text>
<text x="252.7" y="88.4">VSS@5</text>
<text x="54" y="95.1">VBAT</text>
<text x="185" y="93.2">GND</text>
<text x="252.7" y="93.5">VSS@3</text>
<text x="252.7" y="90.9">VSS@4</text>
<text x="64.4" y="99.5">GND</text>
<text x="94.7" y="97.6">VBAT</text>
<text x="118.5" y="97.6">+3V3</text>
<text x="212.9" y="99.3" transform="rotate(-90 212.9 99.3)">VCC_NRF</text>
<text x="215.4" y="99.3" transform="rotate(-90 215.4 99.3)">P0.11</text>
<text x="217.9" y="99.3" transform="rotate(-90 217.9 99.3)">P0.12</text>
<text x="220.5" y="99.3" transform="rotate(-90 220.5 99.3)">P0.13</text>
<text x="223" y="99.3" transform="rotate(-90 223 99.3)">P0.14</text>
<text x="225.6" y="99.3" transform="rotate(-90 225.6 99.3)">P0.15</text>
<text x="228.1" y="99.3" transform="rotate(-90 228.1 99.3)">P0.16</text>
<text x="230.6" y="99.3" transform="rotate(-90 230.6 99.3)">P0.17</text>
<text x="233.2" y="99.3" transform="rotate(-90 233.2 99.3)">P0.18/NRESET</text>
<text x="235.7" y="99.3" transform="rotate(-90 235.7 99.3)">P0.19</text>
<text x="238.3" y="99.3" transform="rotate(-90 238.3 99.3)">P0.20</text>
<text x="240.8" y="99.3" transform="rotate(-90 240.8 99.3)">P0.21</text>
<text x="243.3" y="99.3" transform="rotate(-90 243.3 99.3)">D-</text>
<text x="245.9" y="99.3" transform="rotate(-90 245.9 99.3)">D+</text>
<text x="252.7" y="96">VSS@2</text>
<text x="267.6" y="99.5">GND GND GND GND</text>
<text x="18.7" y="119.8">GND</text>
<text x="35.2" y="117.3">GND</text>
<text x="67.8" y="119.8">VBUS</text>
<text x="107.6" y="117.3">GND</text>
<text x="210" y="114.8">+3V3</text>
<text x="149.5" y="121.1">GND</text>
<text x="155.8" y="121.1">GND</text>
<text x="58.8" y="134.4">+3V3</text>
<text x="93.2" y="134.4">VBUS PWR_FLAG</text>
<text x="107.4" y="134.4">VBAT</text>
<text x="116.2" y="134.4">VBAT</text>
<text x="124.9" y="134.4">+3V3</text>
<text x="132.5" y="134.4">+3V3</text>
<text x="141.4" y="134.4">+3V3</text>
<text x="150.3" y="134.4">+3V3</text>
<text x="157.9" y="134.4">+3V3</text>
<text x="218.2" y="137.9">NC@14</text>
<text x="236.9" y="137.9">NC@3</text>
<text x="218.2" y="140.5">NC@13</text>
<text x="218.2" y="143">NC@12</text>
<text x="236.9" y="140.5">NC@8</text>
<text x="236.9" y="143">NC@7</text>
<text x="47.9" y="146.5">GND</text>
<text x="86.1" y="147.1">PWR_FLAG</text>
<text x="218.2" y="145.6">NC@11</text>
<text x="218.2" y="148.1">NC@10</text>
<text x="236.9" y="145.6">NC@6</text>
<text x="236.9" y="148.1">NC@5</text>
<text x="93.6" y="154.1">GND</text>
<text x="107.6" y="154.1">GND</text>
<text x="116.5" y="154.1">GND</text>
<text x="125.3" y="154.1">GND</text>
<text x="133" y="154.1">GND</text>
<text x="141.9" y="154.1">GND</text>
<text x="150.7" y="154.1">GND</text>
<text x="158.4" y="154.1">GND</text>
<text x="218.2" y="150.6">NC@9</text>
<text x="218.2" y="153.2">NC@2</text>
<text x="236.9" y="150.6">NC@4</text>
<text x="236.9" y="153.2">NC@1</text>
</g>
<g font-size="1" fill="#0f0f0f">
<text x="55.9" y="41.1">CC2</text>
<text x="58.4" y="38.6">CC1</text>
<text x="271.8" y="70.3">ANT</text>
<text x="20.3" y="105.9">IPROG</text>
<text x="48.3" y="105.9">CHG_STAT</text>
<text x="64.8" y="105.9">LED_A</text>
</g>
<g font-size="1" fill="#a90000">
<text x="208.2" y="37.9" transform="rotate(-90 208.2 37.9)">51</text>
<text x="210.7" y="37.9" transform="rotate(-90 210.7 37.9)">52</text>
<text x="213.3" y="37.9" transform="rotate(-90 213.3 37.9)">53</text>
<text x="215.8" y="37.9" transform="rotate(-90 215.8 37.9)">59</text>
<text x="218.4" y="37.9" transform="rotate(-90 218.4 37.9)">61</text>
<text x="220.9" y="37.9" transform="rotate(-90 220.9 37.9)">60</text>
<text x="223.4" y="37.9" transform="rotate(-90 223.4 37.9)">56</text>
<text x="226" y="37.9" transform="rotate(-90 226 37.9)">55</text>
<text x="228.5" y="37.9" transform="rotate(-90 228.5 37.9)">62</text>
<text x="231.1" y="37.9" transform="rotate(-90 231.1 37.9)">50</text>
<text x="233.6" y="37.9" transform="rotate(-90 233.6 37.9)">54</text>
<text x="236.1" y="37.9" transform="rotate(-90 236.1 37.9)">63</text>
<text x="238.7" y="37.9" transform="rotate(-90 238.7 37.9)">58</text>
<text x="241.2" y="37.9" transform="rotate(-90 241.2 37.9)">49</text>
<text x="243.8" y="37.9" transform="rotate(-90 243.8 37.9)">64</text>
<text x="246.3" y="37.9" transform="rotate(-90 246.3 37.9)">57</text>
<text x="248.8" y="37.9" transform="rotate(-90 248.8 37.9)">12</text>
<text x="261.8" y="46.9">24</text>
<text x="261.8" y="49.5">23</text>
<text x="261.8" y="52">42</text>
<text x="194.5" y="58.3">38</text>
<text x="194.5" y="55.8">40</text>
<text x="261.8" y="54.5">44</text>
<text x="261.8" y="57.1">46</text>
<text x="261.8" y="59.6">48</text>
<text x="194.5" y="66">34</text>
<text x="194.5" y="60.9">35</text>
<text x="194.5" y="63.4">36</text>
<text x="261.8" y="62.2">39</text>
<text x="262.3" y="64.7">6</text>
<text x="194.5" y="71">32</text>
<text x="194.5" y="68.5">33</text>
<text x="261.8" y="69.8">20</text>
<text x="261.8" y="67.2">41</text>
<text x="195" y="73.6">2</text>
<text x="195" y="76.1">4</text>
<text x="261.8" y="74.9">19</text>
<text x="261.8" y="72.3">22</text>
<text x="261.8" y="77.4">47</text>
<text x="194.5" y="83.7">25</text>
<text x="195" y="78.7">1</text>
<text x="195" y="81.2">7</text>
<text x="261.8" y="79.9">17</text>
<text x="261.8" y="82.5">28</text>
<text x="194.5" y="86.3">31</text>
<text x="261.8" y="87.6">21</text>
<text x="261.8" y="85">30</text>
<text x="261.8" y="95.2">14</text>
<text x="261.8" y="92.6">16</text>
<text x="261.8" y="90.1">18</text>
<text x="212" y="105.2" transform="rotate(-90 212 105.2)">26</text>
<text x="214.6" y="105.2" transform="rotate(-90 214.6 105.2)">43</text>
<text x="217.1" y="104.8" transform="rotate(-90 217.1 104.8)">3</text>
<text x="219.6" y="105.2" transform="rotate(-90 219.6 105.2)">29</text>
<text x="222.2" y="104.8" transform="rotate(-90 222.2 104.8)">5</text>
<text x="224.7" y="105.2" transform="rotate(-90 224.7 105.2)">37</text>
<text x="227.3" y="104.8" transform="rotate(-90 227.3 104.8)">9</text>
<text x="229.8" y="105.2" transform="rotate(-90 229.8 105.2)">27</text>
<text x="232.3" y="105.2" transform="rotate(-90 232.3 105.2)">13</text>
<text x="234.9" y="105.2" transform="rotate(-90 234.9 105.2)">45</text>
<text x="237.4" y="105.2" transform="rotate(-90 237.4 105.2)">15</text>
<text x="240" y="105.2" transform="rotate(-90 240 105.2)">11</text>
<text x="242.5" y="105.2" transform="rotate(-90 242.5 105.2)">10</text>
<text x="245" y="104.8" transform="rotate(-90 245 104.8)">8</text>
<text x="212.3" y="137.1">65</text>
<text x="245.3" y="137.1">72</text>
<text x="212.3" y="139.6">66</text>
<text x="212.3" y="142.2">67</text>
<text x="245.3" y="139.6">73</text>
<text x="245.3" y="142.2">74</text>
<text x="212.3" y="144.7">68</text>
<text x="212.3" y="147.2">69</text>
<text x="212.3" y="149.8">70</text>
<text x="245.3" y="144.7">75</text>
<text x="245.3" y="147.2">76</text>
<text x="245.3" y="149.8">77</text>
<text x="212.3" y="152.3">71</text>
<text x="245.3" y="152.3">78</text>
</g>
<g font-size=".8" fill="#006464">
<text x="37.9" y="100.4" transform="rotate(-90 37.9 100.4)">DD</text>
<text x="41.2" y="101.4">BAT</text>
<text x="37.9" y="106.2" transform="rotate(-90 37.9 106.2)">SS</text>
</g>
</svg>
